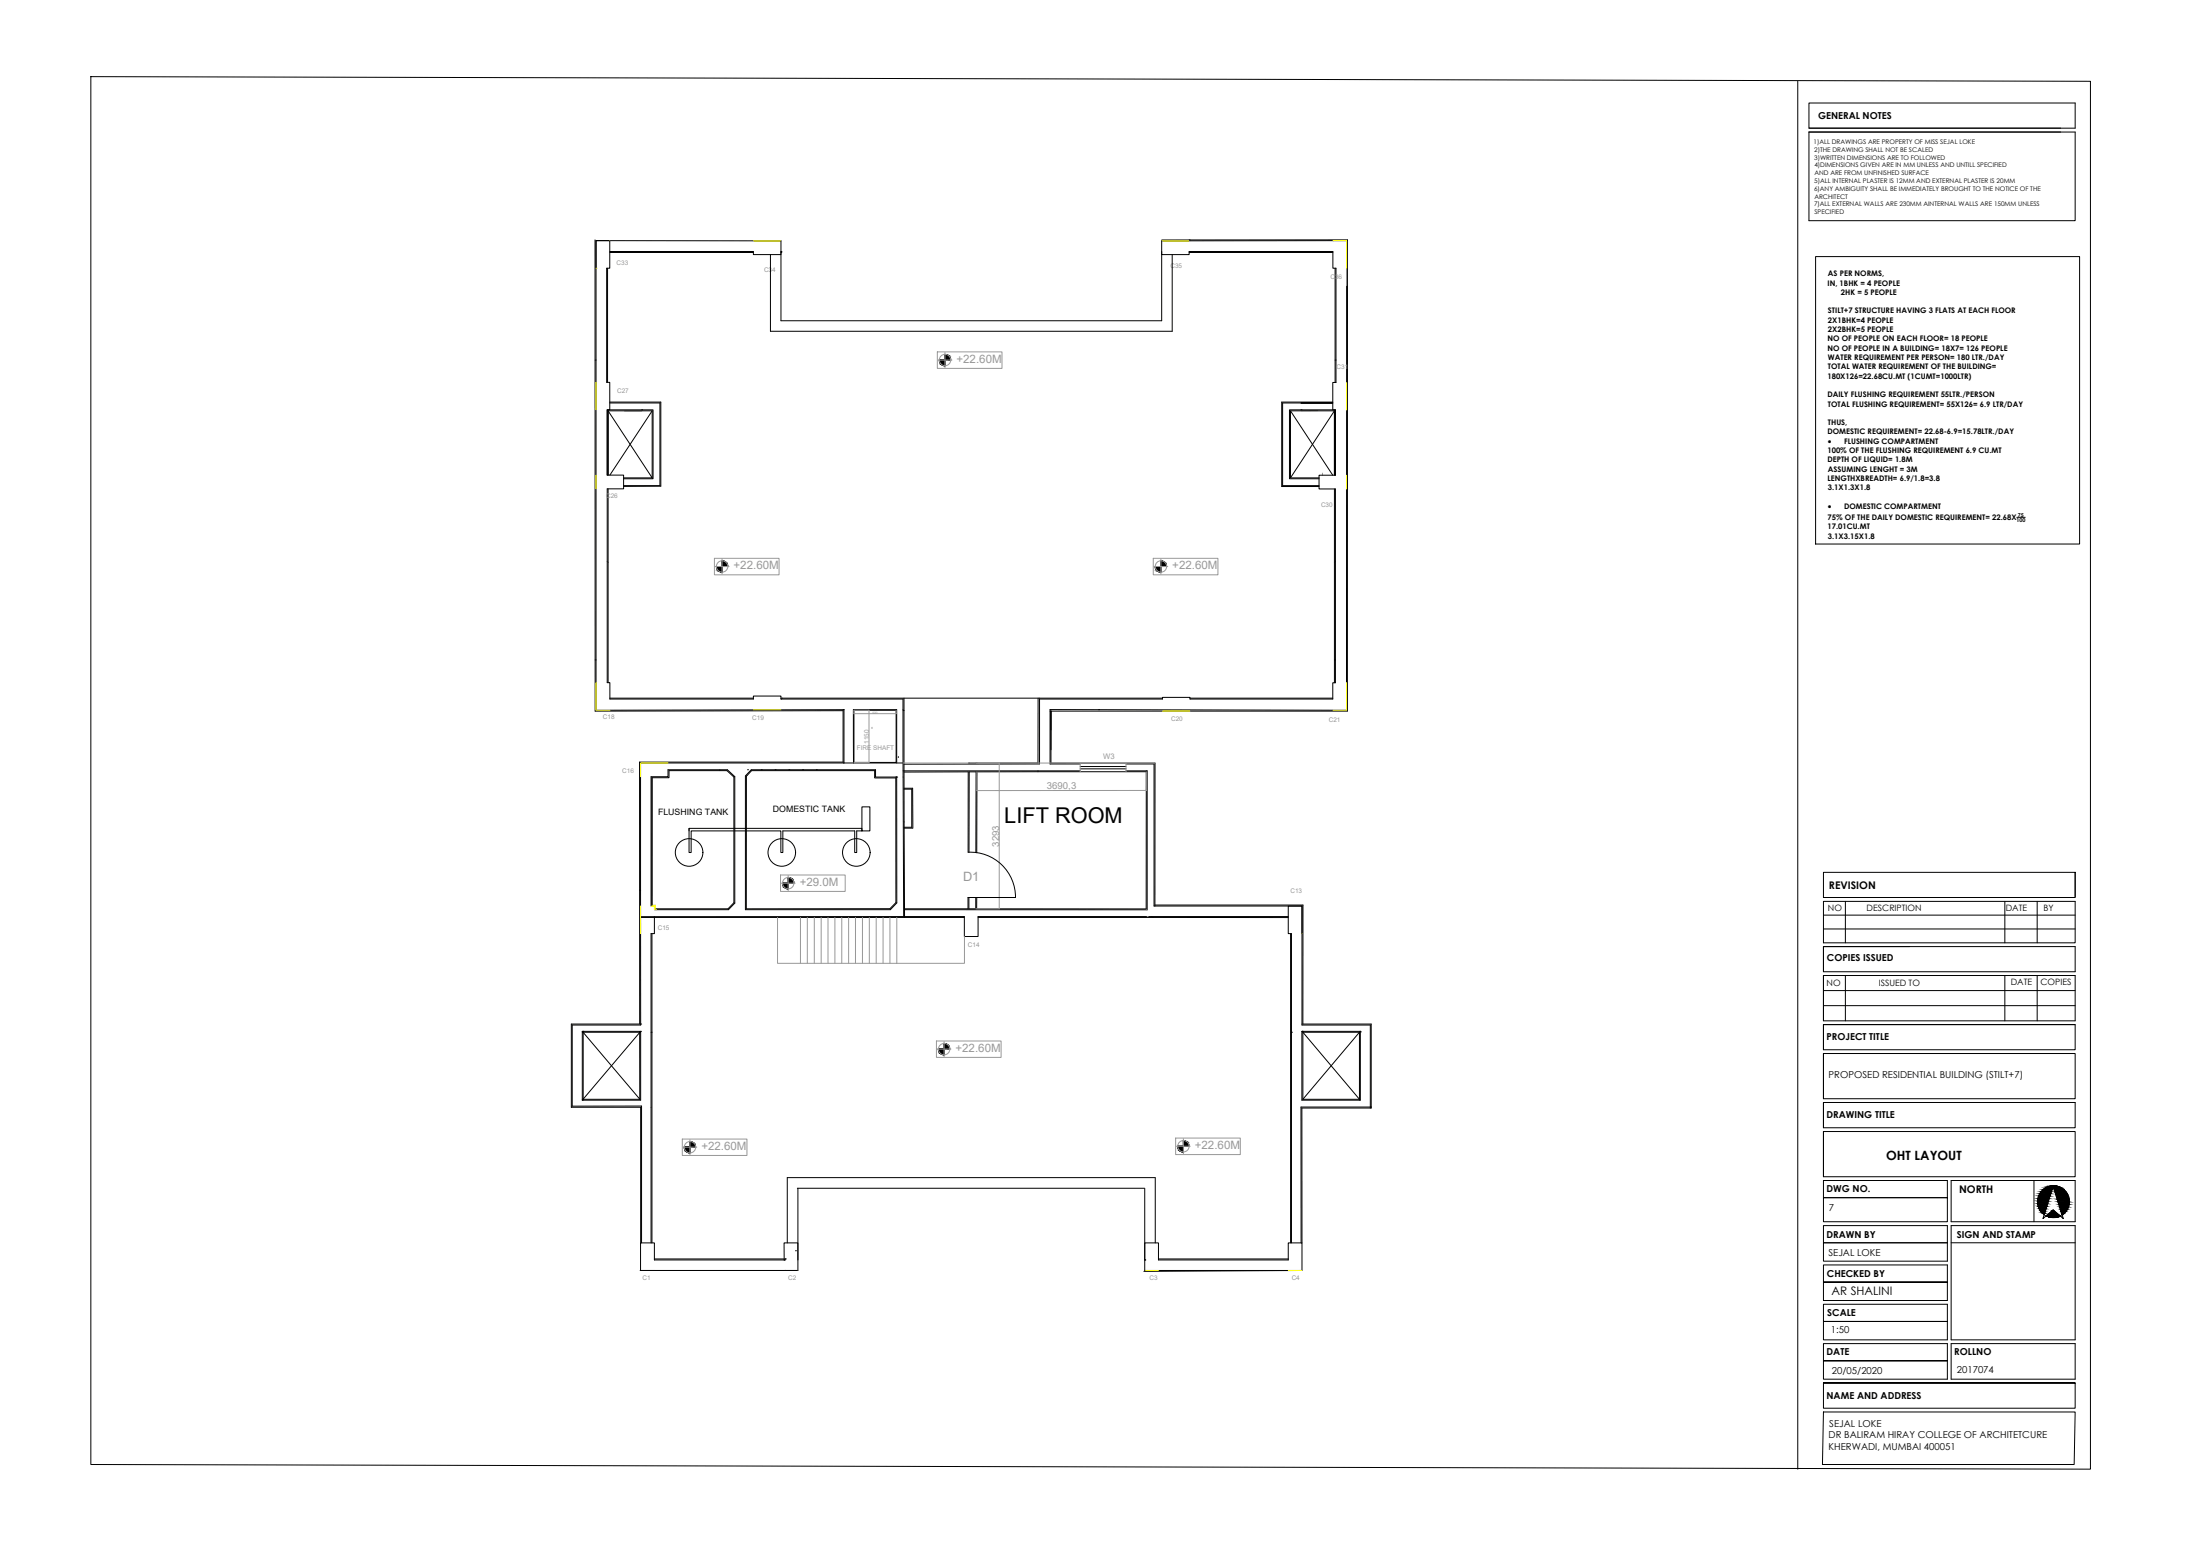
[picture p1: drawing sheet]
<svg xmlns="http://www.w3.org/2000/svg" width="841mm" height="594mm" viewBox="0 0 841 594" stroke-linecap="round" stroke-linejoin="round" font-family="sans-serif">
<!-- layer: 0 -->
<g fill="none" stroke="#000" stroke-width=".38">
<path d="M227.5 91.6v180.1l94.8-.2v19.7h-77.8v100h-26.1v31.8h26.5v51.8M233.1 96.1h54.9v1.2h10.5v-1.2M233.1 96.5h54.9M294.5 97.3v29.3h153.6v-29.3M298.5 96.1h.1M298.5 96.5h.4M444.1 96.1v1.2h10.5v-1.2h54.9v6.4h1.2v43.6M444.1 91.7l71-.1v180.1h-113.3v19.8h39.7v54.6M454.6 91.7h.1M454.6 96.5h54.9M227.9 102.5v-10.6h5.2v10.6h-1.2v43.6h1.2v10.5h-1v24.9M232.3 102.5v43.6"/>
<path d="M510.4 102.5v43.6M227.5 137.6h.1M510.4 137.6h.1M232.5 156.6v24.9v-24.5h16.8v25.6h-10.9M232.5 157l16.8 25.6M233.1 154h19.2v31.5h-13.9M233.1 153.6h19.5v32.1l-14.2 .1M245.3 156.6h.1M249.3 157l-16.2 24.5M493.3 157l16.2 24.6M497.3 156.6h.1M497.3 154h12.2h-19.2v31.5h13.9"/>
<path d="M509.5 153.6h-19.5v32.3h14.2M510.1 156.6v25v-24.6h-16.8v25.6h10.9M510.1 157l-16.8 25.6M510.5 156.6v25M232.1 181.5h6.3v5.3h-6.3v74h1v6.3h54.9v-1.2h10.5v1.2h46.7l.3 83.1h-100.6M232.1 181.5v-24.9h17.6v26.3h-11.3M232.5 186.8v74M510.1 186.8v74M510.5 181.6h-6.3v5.2h6.3v74h-1v6.3h-54.6v-.7h-10.5v.7h-47v24.7l-51.8 .2M510.5 181.6v-25h-17.6v26.3h11.3M227.5 252.1h.1M510.1 252.1h.1"/>
<path d="M233.1 266.7h54.9M298.5 266.7h145.9M322.3 271.1h.1M326.4 271.3h16.2v20h-16.2zM345.2 271.1h.1M345.2 271.5h.1M345.6 266.7l.2 83.8M396.8 266.7v24.8h-26.6M401.4 271.7h.1M420 271.1l94.7 .2 .1-179.4-70.7 .1v30.5h-145.6v-30.5l-70.6-.1v179.4l94.7-.2v20.4M420.3 271.1h-18.9v20.8h11.5M454.9 266.7h54.6"/>
<path d="M285.8 294.1h.1M287.2 294.1h47.5v2.8h8.1v48.1l-2.4 2.5h-55.4v-51.1zM287.3 294.4h47.1v2.8h8l.1 47.6-2.3 2.4h-54.9v-50.7zM291 294.1h.1M296.3 294.1h.1M301.6 294.1h.1M306.8 294.1h.1M312.1 294.1h.1M326.3 291.5l-.1-20.4h16.6v20.4M342.4 296.9h.1M342.8 296.9h.1M345.2 291.5h-100.3v100.1h-26.1v31h26.5v52.2"/>
<path d="M345.2 294.5h67.7M345.6 295l24.5-.1v30.7M370.5 291.5h.1M373.1 291.5h.1M373.5 291.5h.1M412.9 293.7h17.6M412.9 292.8h17.6M430.5 291.9h10.7v54.2h56.5v45.5h26.1v31.7M430.5 294.5h8v53.1l-92.7-.1M438.2 294.5v52.7h-64.8v-4.3M438.2 294.8l-64.7 .1-.1 30.9M345.6 301.5h2.9v14.5h-2.9"/>
<path d="M345.6 301.1h3.3l.1 15.3h-3.4M370.1 325.6a17.2 17.2 0 0 1 18.1 17.3h-18.2v4.3h-24.2M370.4 325.6l.1-30.7h2.6v30.8M244.5 340.1h.1M244.9 350.5h123.8M248.9 346.1v-49.4h6.5v-2.6h22.7l2.8 2.6v48.3l-2.4 2.5h-28.3M249.2 345.8v-48.7h6.5v-2.7h22.2l2.7 2.5v48l-2.3 2.3h-27.8M249.2 356.7v118.1M250.2 350.2v6.5h-1.3v118.1M345.8 350.2h22.9v7.6h5.2v-7.6h118.6M370.4 342.9v4.3h2.6v-4.3M373.9 350.5h118.6"/>
<path d="M441.5 345.8h56.6v45.4h26.1v32.1h-26.5v51.5M493.4 356.7v118.1M497.7 356.7v-10.6h-5.2v10.6h1.2v118.1M222.6 394.2h.1M222.6 394h22.3l-22.3 26.3M222.6 394l22 26h-22M222.6 394.4h22.3M222.6 394v26.3M222.8 394h.1M222.9 394v26.3M244.5 394.4l.1 25.6M244.9 394h.1"/>
<path d="M244.9 391.2h.1M244.9 394v26.3h-22.3M248.9 394.4h.1M493.7 394.4h.1M497.7 394h22.3v26.3h-22.3zM497.7 394h.1M498.1 394.4h21.6M498.1 394.4l21.6 25.6h-21.6M498.1 394.4v25.6M519.7 394.4l-21.6 25.6M519.7 394.4v25.9M519.8 394h.1"/>
<path d="M520 394.2h.1M524.2 422.9h-26.9l.1 51.9M304.8 454h132.6M305 454v31.4h-60.3M437.6 454v31.4h60.1l-60.4 .3M301 474.8v-24.9h140.6v24.9M304.1 477.8h.1M250.2 481h49.6M299.8 481.4h.1M299.8 481.4h-49.6v-6.6h-5.3v10.6M299.8 481.4l-.1-6.6h5.3v6.6M300.1 485.4h.1"/>
<path d="M300.1 481h.1M437.6 481.4h.1M437.6 481.4v-6.6h5.3v6.6h49.6v-6.6h5.2v10.6M438 485.4h.1M442.9 481h49.6"/>
</g>
<g fill="none" stroke="#989898" stroke-width=".38">
<path d="M514.8 91.9v17.2M238.7 157h6.6M503.7 156.9h-6.4M505.6 180.7v.9M326.4 271.4v1.3h16.1M326.4 271.3h5.8M332.2 271.4v19.8M333.3 277.9v.4M342.6 271.4v1.3M326.4 291.3h5.8M345.2 291.5h96.4M382 291.6v55.6h-9"/>
<path d="M412.9 291.5v3.3M430.5 291.5v3.3M438.2 294.9v7.1h-64.7v-7.1M297.2 350.5v17.5h45.6M306 350.5v17.5M308.6 350.5v17.5M311.3 350.5v17.5M313.9 350.5v17.5M316.5 350.5v17.5M319.2 350.5v17.5M321.8 350.5v17.5M324.4 350.5v17.5"/>
<path d="M327 350.5v17.5M329.7 350.5v17.5M332.3 350.5v17.5M335 350.5v17.5M337.6 350.5v17.5M340.2 350.5v17.5M342.8 350.5v17.5M368.7 357.8v10.2h-25.9M438.2 347.6h.1M438.5 350.2h.1"/>
</g>
<!-- layer: DOOR -->
<path d="M343.5 289.1v.2" fill="none" stroke="#000" stroke-width=".38"/>
<!-- layer: 0 -->
<g fill="none" stroke="#ff0" stroke-width=".38">
<path d="M233.1 91.9v.1M288 92h10.5M444.1 92h10.5M509.5 92l5.3-.1v10.6M227.9 102.5h.1M227.9 146.1v10.5M227.9 181.5v5.3M514.7 181.6v5.2M227.9 260.8v10.5h5.2M288 271.2h10.5M444.4 271.7h10.5M514.7 260.8v10.5h-5.2"/>
<path d="M255.4 291.5h-10.5v5.2M244.9 346.1v10.6M248.9 346.1h1.3v1.4M249.2 345.8h1.3v1.4M250.5 347.5h.1M497.7 356.6v.1M244.9 485.4h5.3M299.7 485.4h5.3M437.6 485.4h5.3M492.5 485.4h5.2"/>
</g>
<!-- layer: column -->
<path d="M514.8 146.1v10.5" fill="none" stroke="#ff0" stroke-width=".38"/>
<path d="M510.7 146.1h-1.2v10.5h1" fill="none" stroke="#000" stroke-width=".38"/>
<!-- layer: LEVEL -->
<g fill="#000" stroke="#000" stroke-width=".38">
<path d="M360.5 139.6l.7 .1zM361.2 135.4l.5 .1zM275.3 218.5l.7 .1zM276 214.3h.5zM443 218.5l.8 .1zM443.8 214.3h.4zM300.6 339.5l.7 .1zM301.3 335.2l.4 .1zM360.9 398.6l.4 .1zM360.1 402.9l.8 .1zM263.8 436.1h.4zM451.6 440l.8 .1z"/>
<path d="M452.4 435.8h.4zM263 440.3l.8 .1z"/>
<path d="M359.1 137.6h2.1zM359.1 137.6h2.1z"/>
<path d="M360.5 139.6l.7 .1zM360.9 139.7l.3 .1z"/>
<path d="M359.1 137.6l2.1 .4v-.4zM359.1 137.6l2.1 .4h-2.1z"/>
<path d="M359.1 138l2.1 .3v-.3zM359.1 138l2.1 .3h-2z"/>
<path d="M359.2 138.3l2 .4v-.4zM359.2 138.3l2 .4h-1.8z"/>
<path d="M359.4 138.7l1.8 .3v-.3zM359.4 138.7l1.8 .3h-1.6z"/>
<path d="M359.6 139l1.6 .3v-.3zM359.6 139l1.6 .3h-1.4z"/>
<path d="M359.8 139.3l1.4 .2v-.2zM359.8 139.3l1.4 .2z"/>
<path d="M360.2 139.5l1 .1zM360.2 139.5l1 .1z"/>
<path d="M361.2 135.5l.9 .1zM361.2 135.5l.9 .1z"/>
<path d="M361.2 135.6l1.3 .1zM361.2 135.6l1.3 .1z"/>
<path d="M361.2 135.7l1.6 .3-.3-.3zM361.2 135.7l1.6 .3h-1.6z"/>
<path d="M361.2 136l1.9 .3-.3-.3zM361.2 136l1.9 .3h-1.9z"/>
<path d="M361.2 136.3l2.1 .4-.2-.4zM361.2 136.3l2.1 .4h-2.1z"/>
<path d="M361.2 136.7l2.2 .4-.1-.4zM361.2 136.7l2.2 .4h-2.2z"/>
<path d="M361.2 137.1l2.2 .5v-.5zM361.2 137.1l2.2 .5h-2.2z"/>
<path d="M273.9 216.4h2.1zM273.9 216.4h2.1z"/>
<path d="M273.9 216.4l2.1 .4v-.4zM273.9 216.4l2.1 .4h-2.1z"/>
<path d="M273.9 216.8l2.1 .4v-.4zM273.9 216.8l2.1 .4h-2z"/>
<path d="M274 217.2l2 .3v-.3zM274 217.2l2 .3h-1.8z"/>
<path d="M274.2 217.5l1.8 .3v-.3zM274.2 217.5l1.8 .3h-1.6z"/>
<path d="M274.4 217.8l1.6 .3v-.3zM274.4 217.8l1.6 .3h-1.4z"/>
<path d="M274.6 218.1l1.4 .2v-.2zM274.6 218.1l1.4 .2z"/>
<path d="M275 218.3l1 .2zM275 218.3l1 .2z"/>
<path d="M275.7 218.6h.3zM275.3 218.5l.7 .1z"/>
<path d="M276 214.3l.9 .1zM276 214.3l.9 .1z"/>
<path d="M276 214.4l1.3 .2zM276 214.4l1.3 .2h-1.3z"/>
<path d="M276 214.6l1.6 .3-.3-.3zM276 214.6l1.6 .3h-1.6z"/>
<path d="M276 214.9l1.8 .3-.2-.3zM276 214.9l1.8 .3h-1.8z"/>
<path d="M276 215.2l2.1 .4-.3-.4zM276 215.2l2.1 .4h-2.1z"/>
<path d="M276 215.6l2.2 .4-.1-.4zM276 215.6l2.2 .4h-2.2z"/>
<path d="M276 216l2.2 .4v-.4zM276 216l2.2 .4h-2.2z"/>
<path d="M441.6 216.4h2.2zM441.6 216.4h2.2z"/>
<path d="M441.6 216.4l2.2 .4v-.4zM441.6 216.4l2.2 .4h-2.2z"/>
<path d="M441.6 216.8l2.2 .4v-.4zM441.6 216.8l2.2 .4h-2.1z"/>
<path d="M441.7 217.2l2.1 .3v-.3zM441.7 217.2l2.1 .3h-1.9z"/>
<path d="M441.9 217.5l1.9 .3v-.3zM441.9 217.5l1.9 .3h-1.7z"/>
<path d="M442.1 217.8l1.7 .3v-.3zM442.1 217.8l1.7 .3h-1.4z"/>
<path d="M442.4 218.1l1.4 .2v-.2zM442.4 218.1l1.4 .2h-1.1z"/>
<path d="M442.7 218.3l1.1 .2zM442.7 218.3l1.1 .2z"/>
<path d="M443.4 218.6h.4zM443 218.5l.8 .1z"/>
<path d="M443.8 214.3l.8 .1zM443.8 214.3l.8 .1z"/>
<path d="M443.8 214.4l1.2 .2zM443.8 214.4l1.2 .2h-1.2z"/>
<path d="M443.8 214.6l1.5 .3-.3-.3zM443.8 214.6l1.5 .3h-1.5z"/>
<path d="M443.8 214.9l1.8 .3-.3-.3zM443.8 214.9l1.8 .3h-1.8z"/>
<path d="M443.8 215.2l2 .4-.2-.4zM443.8 215.2l2 .4h-2z"/>
<path d="M443.8 215.6l2.1 .4-.1-.4zM443.8 215.6l2.1 .4h-2.1z"/>
<path d="M443.8 216l2.2 .4-.1-.4zM443.8 216l2.2 .4h-2.2z"/>
<path d="M299.1 337.4h2.2zM299.1 337.4h2.2z"/>
<path d="M299.1 337.4l2.2 .4v-.4zM299.1 337.4l2.2 .4h-2.1z"/>
<path d="M299.2 337.8l2.1 .3v-.3zM299.2 337.8l2.1 .3h-2z"/>
<path d="M299.3 338.1l2 .4v-.4zM299.3 338.1l2 .4h-1.9z"/>
<path d="M299.4 338.5l1.9 .3v-.3zM299.4 338.5l1.9 .3h-1.7z"/>
<path d="M299.6 338.8l1.7 .3v-.3zM299.6 338.8l1.7 .3h-1.4z"/>
<path d="M299.9 339.1l1.4 .2v-.2zM299.9 339.1l1.4 .2z"/>
<path d="M300.2 339.3l1.1 .2zM300.2 339.3l1.1 .2z"/>
<path d="M300.9 339.6h.4zM300.6 339.5l.7 .1z"/>
<path d="M301.3 335.3l.8 .1zM301.3 335.3l.8 .1z"/>
<path d="M301.3 335.4l1.2 .2zM301.3 335.4l1.2 .2h-1.2z"/>
<path d="M301.3 335.6l1.6 .3-.4-.3zM301.3 335.6l1.6 .3h-1.6z"/>
<path d="M301.3 335.9l1.8 .3-.2-.3zM301.3 335.9l1.8 .3h-1.8z"/>
<path d="M301.3 336.2l2 .4-.2-.4zM301.3 336.2l2 .4h-2z"/>
<path d="M301.3 336.6l2.2 .4-.2-.4zM301.3 336.6l2.2 .4h-2.2z"/>
<path d="M301.3 337l2.2 .4v-.4zM301.3 337l2.2 .4h-2.2z"/>
<path d="M360.9 398.7l.9 .1zM360.9 398.7l.9 .1z"/>
<path d="M360.9 398.8l1.2 .2zM360.9 398.8l1.2 .2h-1.2z"/>
<path d="M360.9 399l1.5 .3-.3-.3zM360.9 399l1.5 .3h-1.5z"/>
<path d="M360.9 399.3l1.8 .3-.3-.3zM360.9 399.3l1.8 .3h-1.8z"/>
<path d="M360.9 399.6l2 .4-.2-.4zM360.9 399.6l2 .4h-2z"/>
<path d="M360.9 400l2.1 .4-.1-.4zM360.9 400l2.1 .4h-2.1z"/>
<path d="M360.1 402.9l.8 .1zM360.5 403h.4z"/>
<path d="M358.7 400.8h2.2zM358.7 400.8h2.2z"/>
<path d="M358.7 400.8l2.2 .4v-.4zM358.7 400.8l2.2 .4h-2.2z"/>
<path d="M358.7 401.2l2.2 .4v-.4zM358.7 401.2l2.2 .4h-2z"/>
<path d="M358.9 401.6l2 .3v-.3zM358.9 401.6l2 .3h-1.9z"/>
<path d="M359 401.9l1.9 .3v-.3zM359 401.9l1.9 .3h-1.7z"/>
<path d="M359.2 402.2l1.7 .3v-.3zM359.2 402.2l1.7 .3h-1.4z"/>
<path d="M359.5 402.5l1.4 .2v-.2zM359.5 402.5l1.4 .2z"/>
<path d="M359.8 402.7l1.1 .2zM359.8 402.7l1.1 .2z"/>
<path d="M360.9 400.4l2.2 .4-.1-.4zM360.9 400.4l2.2 .4h-2.2z"/>
<path d="M261.5 438.3h2.3zM261.5 438.3h2.3z"/>
<path d="M261.5 438.3l2.3 .4v-.4zM261.5 438.3l2.3 .4h-2.2z"/>
<path d="M261.6 438.7l2.2 .3v-.3zM261.6 438.7l2.2 .3h-2.1z"/>
<path d="M261.7 439l2.1 .4v-.4zM261.7 439l2.1 .4h-2z"/>
<path d="M261.8 439.4l2 .3v-.3zM261.8 439.4l2 .3h-1.7z"/>
<path d="M262.1 439.7l1.7 .3v-.3zM262.1 439.7l1.7 .3h-1.4z"/>
<path d="M262.4 440l1.4 .2v-.2zM262.4 440l1.4 .2z"/>
<path d="M263.8 436.1l.8 .2zM263.8 436.1l.8 .2z"/>
<path d="M263.8 436.3l1.1 .2zM263.8 436.3l1.1 .2h-1.1z"/>
<path d="M263.8 436.5l1.5 .2-.4-.2zM263.8 436.5l1.5 .2h-1.5z"/>
<path d="M263.8 436.7l1.8 .4-.3-.4zM263.8 436.7l1.8 .4h-1.8z"/>
<path d="M263.8 437.1l1.9 .4-.1-.4zM263.8 437.1l1.9 .4h-1.9z"/>
<path d="M263.8 437.5l2.1 .3-.2-.3zM263.8 437.5l2.1 .3h-2.1z"/>
<path d="M263.8 437.8l2.1 .5v-.5zM263.8 437.8l2.1 .5h-2.1z"/>
<path d="M450.2 437.9h2.2zM450.2 437.9h2.2z"/>
<path d="M451.6 440l.8 .1zM452 440.1h.4z"/>
<path d="M450.2 437.9l2.2 .4v-.4zM450.2 437.9l2.2 .4h-2.2z"/>
<path d="M450.2 438.3l2.2 .4v-.4zM450.2 438.3l2.2 .4h-2.1z"/>
<path d="M450.3 438.7l2.1 .3v-.3zM450.3 438.7l2.1 .3h-1.9z"/>
<path d="M450.5 439l1.9 .3v-.3zM450.5 439l1.9 .3h-1.7z"/>
<path d="M450.7 439.3l1.7 .3v-.3zM450.7 439.3l1.7 .3h-1.5z"/>
<path d="M450.9 439.6l1.5 .2v-.2zM450.9 439.6l1.5 .2z"/>
<path d="M451.3 439.8l1.1 .2zM451.3 439.8l1.1 .2z"/>
<path d="M452.4 435.8l.8 .1zM452.4 435.8l.8 .1z"/>
<path d="M452.4 435.9l1.2 .2zM452.4 435.9l1.2 .2z"/>
<path d="M452.4 436.1l1.5 .3-.3-.3zM452.4 436.1l1.5 .3h-1.5z"/>
<path d="M452.4 436.4l1.8 .3-.3-.3zM452.4 436.4l1.8 .3h-1.8z"/>
<path d="M452.4 436.7l2 .4-.2-.4zM452.4 436.7l2 .4h-2z"/>
<path d="M452.4 437.1l2.1 .4-.1-.4zM452.4 437.1l2.1 .4h-2.1z"/>
<path d="M452.4 437.5l2.1 .4v-.4zM452.4 437.5l2.1 .4h-2.1z"/>
<path d="M263 440.3l.8 .1zM263.4 440.4l.4 .1z"/>
<path d="M262.7 440.2l1.1 .1zM262.7 440.2l1.1 .1z"/>
</g>
<g fill="none" stroke="#989898" stroke-width=".38">
<path d="M358.3 134.4h24.7v6.3h-24.7zM358.6 137.6h5.3M361.2 134.7v5.7M273.1 213.3h24.7v6.3h-24.7zM273.4 216.4h5.3M276 213.5v5.8M440.9 213.3h24.7v6.3h-24.7zM441.1 216.4h5.3M443.8 213.5v5.8M298.4 334.3h24.7v6.3h-24.7zM298.7 337.4h5.3M301.3 334.5v5.8"/>
<path d="M358 397.7h24.7v6.3h-24.7zM360.9 397.9v5.8M358.3 400.8h5.2M260.8 435.2h24.8v6.2h-24.8zM261.1 438.3h5.3M263.8 435.4v5.8M449.4 434.8h24.7v6.3h-24.7zM449.7 437.9h5.3M452.4 435v5.8"/>
<circle cx="361.3" cy="137.5" r="2.18"/>
<circle cx="276" cy="216.4" r="2.18"/>
<circle cx="443.8" cy="216.4" r="2.18"/>
<circle cx="301.3" cy="337.4" r="2.18"/>
<circle cx="360.9" cy="400.8" r="2.18"/>
<circle cx="263.8" cy="438.3" r="2.18"/>
<circle cx="452.4" cy="437.9" r="2.18"/>
</g>
<!-- layer: beam -->
<g fill="none" stroke="#000" stroke-width=".38">
<path d="M263.4 316.5v9.2h.8v-8.3h34.3v8.3h.8v-8.3h27.4v8.3h.8v-8.3h2v-.9h-66.1v.9M329.5 308.3h3v9.1h-3z"/>
<circle cx="263.4" cy="325.7" r="5.3"/>
<circle cx="298.9" cy="325.7" r="5.3"/>
<circle cx="327.4" cy="325.7" r="5.3"/>
</g>
<!-- layer: SHEET -->
<g fill="none" stroke="#000" stroke-width=".38">
<path d="M34.7 29.3l764.4 1.8v530.2l-764.4-1.8zM687.3 31.1v530.2M691.5 39.4h101.8v9.6h-101.8zM691.5 50.4h101.8v33.9h-101.8zM691.5 49h96.3M694.1 98h100.9v109.8h-100.9zM771 197.6h3.2M697.1 333.3h96.2v9.6h-96.2zM793.3 333.3v9.4M697.1 344.4h96.2v15.8h-96.2zM697.1 349.6h96.2M697.1 354.9h96.2"/>
<path d="M705.5 344.4v15.8M766.4 344.4v15.8M778.8 344.4v15.8M697.1 361.6h96.2v9.6h-96.2zM697.1 372.7h96.2v17.3h-96.2zM697.1 372.7v17.3M697.1 378.4h96.2M705.5 372.7v17.3M730 361.6h-32.9v9.6M766.4 372.7v17.3M778.8 372.7v17.3M697.1 384.2h96.2"/>
<path d="M793.3 391.4h-96.2v9.7h96.2v-9.7h-96.2v9.7M697.1 402.5h96.2v17.3h-96.2zM697.1 402.5v17.3M697.1 432.3h96.2v17.3h-96.2zM697.1 432.3v17.3M793.3 421.2h-96.2v9.7h96.2v-9.7h-96.2v9.7M697.1 451h47.3v15.8h-47.3v-9.2h47.3h-47.3zM745.9 451h47.4v15.8h-47.4zM777.6 451v15.8M784.9 453.1l3.9 12.5-3.9-3.3-3.9 3.3zM697.1 468.2h47.3v13.6h-47.3v-7h47.3h-47.3zM745.9 468.2h47.4v43.7h-47.4z"/>
<path d="M745.9 474.8h47.4M781.5 464a6.1 6.1 0 0 1-.9-9.1 6.1 6.1 0 0 1 9.1 .3 6.1 6.1 0 0 1-1.4 9M782.2 464.5a6.1 6.1 0 0 0 5.4 .1M697.1 498.3h47.3v13.6h-47.3v-7h47.3h-47.3zM697.1 483.3h47.3v13.6h-47.3v-7.1h47.3h-47.3zM697.1 513.3h47.3v13.6h-47.3v-7h47.3h-47.3zM745.9 513.3h47.4v13.6h-47.4zM697.1 528.3v9.7h96.2v-9.7h-96.2h96.2M697.1 539.4h96.2l-.4 20.1h-96.2z"/>
</g>
<g fill="#000" stroke="#000" stroke-width=".38">
<path d="M784.5 453h1.1zM780.9 463.6h.7l-.2 .4zM784 465.1h2zM784.4 462.6l.5-.3 .4 .3zM788.1 463.6h1l-.6 .4z"/>
<path d="M778.9 459.9l3.6 1 .3-1zM778.9 459.9l3.6 1h-3.3z"/>
<path d="M778.9 458.9l3.9 1 .3-1zM778.9 458.9l3.9 1h-3.9z"/>
<path d="M779 457.9l4.1 1 .3-1zM779 457.9l4.1 1h-4.2z"/>
<path d="M779.3 456.9l4.1 1 .2-1zM779.3 456.9l4.1 1h-4.4z"/>
<path d="M779.8 456l3.8 .9 .3-.9zM779.8 456l3.8 .9h-4.3z"/>
<path d="M780.3 455.2l3.6 .8 .3-.8zM780.3 455.2l3.6 .8h-4.1z"/>
<path d="M781 454.5l3.2 .7 .2-.7zM781 454.5l3.2 .7h-3.9z"/>
<path d="M781.8 453.9l2.6 .6 .2-.6zM781 454.5l.8-.6 2.6 .6z"/>
<path d="M782.7 453.5l1.9 .4 .1-.4zM781.8 453.9l.9-.4 1.9 .4z"/>
<path d="M783.6 453.2l1.1 .3 .1-.3zM782.7 453.5l.9-.3 1.1 .3z"/>
<path d="M784.3 453.1h.6zM783.6 453.2h1.2z"/>
<path d="M784.5 453l1.3 .1zM784.3 453.1h1.5z"/>
<path d="M784.9 453.1l1.4 .1zM784.9 453.1l1.4 .1z"/>
<path d="M784.9 453.2h1.7zM784.9 453.2h1.7z"/>
<path d="M784.9 453.2l2.7 .4-1-.4zM784.9 453.2l2.7 .4h-2.6z"/>
<path d="M785 453.6l3.4 .5-.8-.5zM785 453.6l3.4 .5h-3.2z"/>
<path d="M785.2 454.1l4 .6-.8-.6zM785.2 454.1l4 .6h-3.8z"/>
<path d="M785.4 454.7l4.5 .8-.7-.8zM785.4 454.7l4.5 .8h-4.3z"/>
<path d="M785.6 455.5l4.8 .8-.5-.8zM785.6 455.5l4.8 .8h-4.6z"/>
<path d="M785.8 456.3l5 .9-.4-.9zM785.8 456.3l5 .9h-4.7z"/>
<path d="M786.1 457.2l4.9 1-.2-1zM786.1 457.2l4.9 1h-4.6z"/>
<path d="M786.4 458.2l4.7 1-.1-1zM786.4 458.2l4.7 1h-4.3z"/>
<path d="M786.8 459.2l4.2 .9 .1-.9zM786.8 459.2l4.2 .9h-3.9z"/>
<path d="M780.7 463.4l.9 .2 .1-.2zM780.7 463.4l.9 .2z"/>
<path d="M780 462.6l1.7 .8 .2-.8zM780 462.6l1.7 .8h-1z"/>
<path d="M779.5 461.8l2.4 .8 .3-.8zM779.5 461.8l2.4 .8h-1.9z"/>
<path d="M779.2 460.9l3 .9 .3-.9zM779.2 460.9l3 .9h-2.7z"/>
<path d="M784 465.1h1.8zM784.3 465.1h1.5z"/>
<path d="M784.4 462.6l3.1 1.9-2.2-1.9zM782.2 464.5l2.2-1.9 3.1 1.9z"/>
<path d="M783.3 464.9h3.4zM783.3 464.9l2.7 .2z"/>
<path d="M783.1 464.9h3.8zM783.1 464.9h3.6z"/>
<path d="M782.2 464.5l5.4 .1zM782.2 464.5l5.4 .1z"/>
<path d="M782.4 464.6l4.5 .3 .7-.3zM782.4 464.6l4.5 .3h-3.8z"/>
<path d="M788.1 463.6l.4 .4zM788.3 464h.2z"/>
<path d="M787.9 462.9l1.2 .7 .7-.7zM787.9 462.9l1.2 .7h-1z"/>
<path d="M787.7 462.1l2.1 .8 .5-.8zM787.7 462.1l2.1 .8h-1.9z"/>
<path d="M787.4 461.1l2.9 1 .5-1zM787.4 461.1l2.9 1h-2.6z"/>
<path d="M787.1 460.1l3.7 1 .2-1zM787.1 460.1l3.7 1h-3.4z"/>
</g>
<text font-size="8.3" x="383.9" y="314.6">LIFT ROOM</text>
<text font-size="4.9" fill="#989898" x="368.1" y="336.5">D1</text>
<text font-size="4.9" x="721.1" y="443">OHT LAYOUT</text>
<text font-size="4.5" x="700.2" y="494.6">AR SHALINI</text>
<g font-size="4.4" fill="#989898">
<text x="365.6" y="138.5">+22.60M</text>
<text x="280.4" y="217.4">+22.60M</text>
<text x="448.2" y="217.4">+22.60M</text>
<text x="305.7" y="338.4">+29.0M</text>
<text x="365.3" y="401.8">+22.60M</text>
<text x="268.1" y="439.3">+22.60M</text>
<text x="456.7" y="438.9">+22.60M</text>
</g>
<g font-size="4">
<text x="699.2" y="339.5">REVISION</text>
<text x="748.9" y="455.6">NORTH</text>
</g>
<g font-size="3.7">
<text x="695" y="45.5">GENERAL NOTES</text>
<text x="698.4" y="367.3">COPIES ISSUED</text>
<text x="698.3" y="397.3">PROJECT TITLE</text>
<text x="699.1" y="411.9">PROPOSED RESIDENTIAL BUILDING (STILT+7)</text>
<text x="698.3" y="427.2">DRAWING TITLE</text>
<text x="698.3" y="455.5">DWG NO.</text>
<text x="699.2" y="462.7">7</text>
<text x="698.3" y="472.8">DRAWN BY</text>
<text x="748.1" y="472.9">SIGN AND STAMP</text>
<text x="699" y="479.7">SEJAL LOKE</text>
<text x="698.4" y="487.8">CHECKED BY</text>
<text x="698.5" y="502.6">SCALE</text>
<text x="699.9" y="509.3">1:50</text>
<text x="698.3" y="517.6">DATE</text>
<text x="747.1" y="517.7">ROLLNO</text>
<text x="700.2" y="525">20/05/2020</text>
<text x="748" y="524.4">2017074</text>
<text x="698.3" y="534.6">NAME AND ADDRESS</text>
<text x="699.3" y="545">SEJAL LOKE</text>
<text x="699.1" y="549.5">DR BALIRAM HIRAY COLLEGE OF ARCHITETCURE</text>
<text x="699.1" y="553.9">KHERWADI, MUMBAI 400051</text>
</g>
<g font-size="3.7" fill="#989898">
<text x="400.2" y="301.5">3690,3</text>
<text x="381.9" y="323.5" transform="rotate(-90 381.9 323.5)">3293</text>
</g>
<g font-size="3.4">
<text x="251.6" y="311.3">FLUSHING TANK</text>
<text x="295.5" y="310.2">DOMESTIC TANK</text>
</g>
<g font-size="3.3">
<text x="698.8" y="348.1">NO</text>
<text x="713.6" y="348.1">DESCRIPTION</text>
<text x="766.8" y="348.1">DATE</text>
<text x="781.2" y="348.1">BY</text>
<text x="698.3" y="376.6">NO</text>
<text x="718.2" y="376.6">ISSUED TO</text>
<text x="768.7" y="376.4">DATE</text>
<text x="780" y="376.4">COPIES</text>
</g>
<g font-size="3.1">
<text x="698.7" y="169.5">·</text>
<text x="698.7" y="194.4">·</text>
</g>
<g font-size="2.9">
<text x="698.8" y="105.5">AS PER NORMS,</text>
<text x="698.6" y="109.1">IN, 1BHK = 4 PEOPLE</text>
<text x="703.8" y="112.6">2HK = 5 PEOPLE</text>
<text x="698.8" y="119.7">STILT+7 STRUCTURE HAVING 3 FLATS AT EACH FLOOR</text>
<text x="698.8" y="123.3">2X1BHK=4 PEOPLE</text>
<text x="698.6" y="130.4">NO OF PEOPLE ON EACH FLOOR= 18 PEOPLE</text>
<text x="698.8" y="126.8">2X2BHK=5 PEOPLE</text>
<text x="698.6" y="133.9">NO OF PEOPLE IN A BUILDING= 18X7= 126 PEOPLE</text>
<text x="698.8" y="137.5">WATER REQUIREMENT PER PERSON= 180 LTR./DAY</text>
<text x="698.8" y="141.1">TOTAL WATER REQUIREMENT OF THE BUILDING=</text>
<text x="698.6" y="144.6">180X126=22.68CU.MT (1CUMT=1000LTR)</text>
<text x="698.6" y="151.8">DAILY FLUSHING REQUIREMENT 55LTR./PERSON</text>
<text x="698.8" y="155.3">TOTAL FLUSHING REQUIREMENT= 55X126= 6.9 LTR/DAY</text>
<text x="698.6" y="165.9">DOMESTIC REQUIREMENT= 22.68-6.9=15.78LTR./DAY</text>
<text x="698.8" y="162.4">THUS,</text>
<text x="698.6" y="173.1">100% OF THE FLUSHING REQUIREMENT 6.9 CU.MT</text>
<text x="704.9" y="169.5">FLUSHING COMPARTMENT</text>
<text x="698.6" y="176.7">DEPTH OF LIQUID= 1.8M</text>
<text x="698.6" y="183.8">LENGTHXBREADTH= 6.9/1.8=3.8</text>
<text x="698.8" y="180.2">ASSUMING LENGHT = 3M</text>
<text x="698.8" y="187.4">3.1X1.3X1.8</text>
<text x="704.9" y="194.4">DOMESTIC COMPARTMENT</text>
<text x="698.6" y="202.2">17.01CU.MT</text>
<text x="698.7" y="198.7">75% OF THE DAILY DOMESTIC REQUIREMENT= 22.68X</text>
<text x="698.8" y="205.8">3.1X3.15X1.8</text>
</g>
<text font-size="2.9" fill="#989898" x="421.7" y="290.1">W3</text>
<g font-size="2.4">
<text x="693.3" y="54.9">1)ALL DRAWINGS ARE PROPERTY OF MISS SEJAL LOKE</text>
<text x="693.6" y="57.9">2)THE DRAWING SHALL NOT BE SCALED</text>
<text x="693.6" y="60.9">3)WRITTEN DIMENSIONS ARE TO FOLLOWED</text>
<text x="693.6" y="64">4)DIMENSIONS GIVEN ARE IN MM UNLESS AND UNTILL SPECIFIED</text>
<text x="693.6" y="69.9">5)ALL INTERNAL PLASTER IS 12MM AND EXTERNAL PLASTER IS 20MM</text>
<text x="693.6" y="66.9">AND ARE FROM UNFINISHED SURFACE</text>
<text x="693.5" y="72.9">6)ANY AMBIGUITY SHALL BE IMMEDIATELY BROUGHT TO THE NOTICE OF THE</text>
<text x="693.6" y="75.9">ARCHITECT</text>
<text x="693.5" y="78.9">7)ALL EXTERNAL WALLS ARE 230MM AINTERNAL WALLS ARE 150MM UNLESS</text>
<text x="693.6" y="81.8">SPECIFIED</text>
</g>
<g font-size="2.4" fill="#939598">
<text x="235.7" y="101.2">C33</text>
<text x="292.1" y="103.9">C34</text>
<text x="447.4" y="102.2">C35</text>
<text x="508.6" y="106.7">C36</text>
<text x="510.9" y="140.8">C31</text>
<text x="235.9" y="150.3">C27</text>
<text x="231.7" y="190.3">C26</text>
<text x="505" y="193.7">C30</text>
<text x="230.5" y="274.7">C18</text>
<text x="287.6" y="275">C19</text>
<text x="447.7" y="275.4">C20</text>
<text x="508" y="276">C21</text>
<text x="237.9" y="295.3">C16</text>
<text x="493.3" y="341.2">C13</text>
<text x="251.5" y="355.2">C15</text>
<text x="370" y="361.9">C14</text>
<text x="245.6" y="489.2">C1</text>
<text x="301.3" y="488.9">C2</text>
<text x="439.5" y="489">C3</text>
<text x="493.8" y="489">C4</text>
</g>
<g font-size="2.4" fill="#989898">
<text x="327.5" y="286.6">FIRE SHAFT</text>
<text x="332.2" y="284.1" transform="rotate(-90 332.2 284.1)">1150</text>
</g>
<g font-size="2.1">
<text x="771.4" y="197.4">75</text>
<text x="770.8" y="199.4">100</text>
</g>
<text font-size="1.2" fill="#989898" x="333.5" y="272.6">920</text>
</svg>
